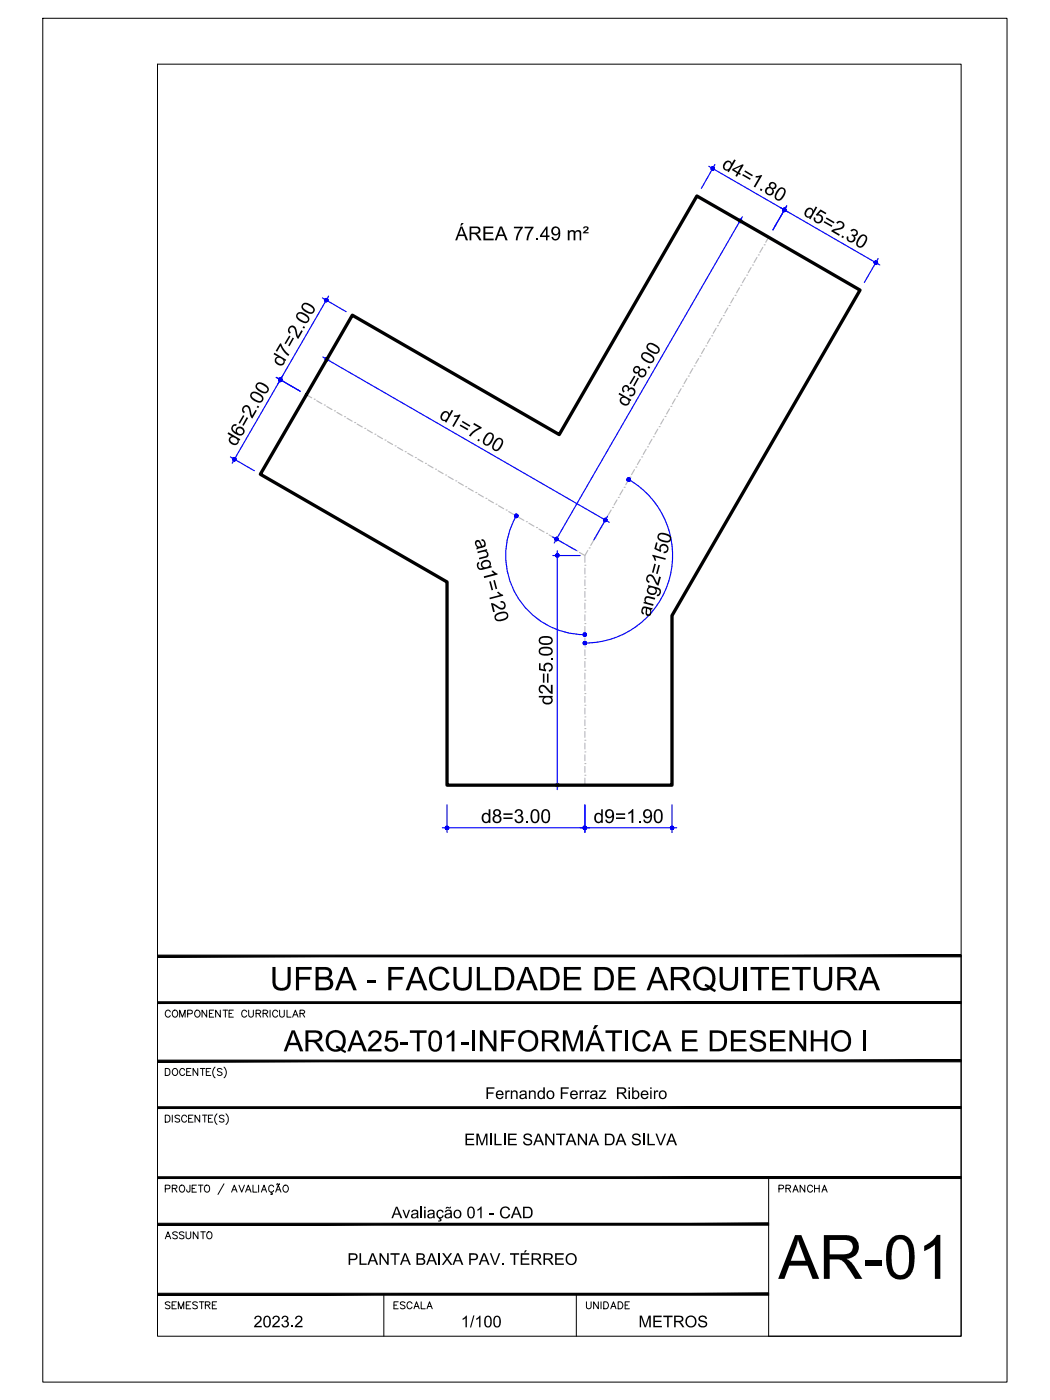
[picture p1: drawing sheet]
<svg xmlns="http://www.w3.org/2000/svg" width="229mm" height="305mm" viewBox="0 0 229 305" stroke-linecap="round" stroke-linejoin="round" font-family="sans-serif">
<!-- layer: ARQ_EIXO CINZA 04 -->
<g fill="none" stroke="#bababa" stroke-width=".25">
<path d="M162.6 59.9h.1M163.5 58.3l-.6 1.1M163.8 57.7h.1M164.8 56l-.6 1.2M165.1 55.5h.1M166.1 53.8l-.7 1.1M166.4 53.3h.1M167.3 51.6l-.6 1.1M151.1 79.7h.1M152.1 78.1l-.6 1M152.4 77.5h.1M153.4 75.9l-.7 1.1"/>
<path d="M153.7 75.3h.1M154.6 73.7l-.6 1.1M154.9 73.1h.1M155.9 71.5l-.6 1.1M156.2 70.9h.1M157.2 69.3l-.7 1.1M157.5 68.7h.1M158.5 67.1l-.7 1.1M158.7 66.5h.1M159.7 64.9l-.6 1.1M160 64.3h.1M161 62.7l-.6 1.1"/>
<path d="M161.3 62.1h.1M162.3 60.5l-.7 1.1M66.7 85.9l1.2 .7M68.4 86.9h.1M69 87.2l1.1 .7M70.6 88.2h.1M71.2 88.5l1.1 .7M72.8 89.5h.1M73.4 89.8l1.1 .6M75 90.7h.1M75.6 91.1l1.1 .6M77.2 92h.1"/>
<path d="M77.8 92.3l1.1 .7M79.4 93.3h.1M80 93.6l1.1 .6M81.6 94.5h.1M82.2 94.9l1.1 .6M83.8 95.8h.1M84.4 96.1l1.1 .7M86 97.1h.1M86.6 97.4l1.1 .6M88.2 98.3h.1M88.8 98.7l1.1 .6M90.4 99.6h.1"/>
<path d="M91 99.9l1.1 .7M139.7 99.5h.1M140.7 97.8l-.7 1.1M141 97.3h.1M141.9 95.6l-.6 1.1M142.2 95.1h.1M143.2 93.4l-.6 1.1M143.5 92.9h.1M144.5 91.2l-.7 1.1M144.8 90.7h.1M145.8 89l-.7 1.1M146 88.5h.1"/>
<path d="M147 86.8l-.6 1.1M147.3 86.3h.1M148.3 84.6l-.6 1.1M148.6 84.1h.1M149.6 82.4l-.7 1.1M149.9 81.9h.1M150.8 80.2l-.6 1.1M92.6 100.9h.1M93.2 101.2l1.1 .7M94.8 102.2h.1M95.4 102.5l1.1 .6M97 103.4h.1"/>
<path d="M97.6 103.8l1.1 .6M99.2 104.7h.1M99.8 105l1.1 .7M101.4 106h.1M101.9 106.3l1.1 .6M103.6 107.2h.1M104.1 107.6l1.1 .6M105.8 108.5h.1M106.3 108.8l1.1 .7M108 109.8h.1M108.5 110.1l1.1 .6M110.2 111h.1"/>
<path d="M110.7 111.4l1.1 .6M112.4 112.3h.1M112.9 112.6l1.1 .7M114.6 113.6h.1M115.1 113.9l1.1 .7M116.8 114.9h.1M117.3 115.2l1.1 .6M119 116.1h.1M119.5 116.5l1.1 .6M121.2 117.4h.1M121.8 117.7l1.1 .7M123.4 118.7h.1"/>
<path d="M124 119l1.1 .6M125.6 119.9h.1M128 119.8l-.7 1.1v1.5M128.3 119.3h.1M129.2 117.6l-.6 1.1M129.5 117.1h.1M130.5 115.4l-.6 1.1M130.8 114.9h.1M131.8 113.2l-.7 1.1M132.1 112.7h.1M133.1 111l-.7 1.1M133.3 110.5h.1"/>
<path d="M134.3 108.8l-.6 1.1M134.6 108.3h.1M135.6 106.6l-.6 1.1M135.9 106.1h.1M136.9 104.4l-.7 1.1M137.2 103.9h.1M138.1 102.2l-.6 1.1M138.4 101.7h.1M139.4 100l-.6 1.1M126.2 120.3l1.1 .6M127.3 138.3h.1M127.3 135.8h.1"/>
<path d="M127.3 133.2h.1M127.3 130.7h.1M127.3 128.1h.1M127.3 125.6h.1M127.3 123.1h.1M127.3 123.7v1.3M127.3 126.2v1.3M127.3 128.8v1.2M127.3 131.3v1.3M127.3 133.9v1.2M127.3 136.4v1.3M127.3 138.9v1.3"/>
<path d="M127.3 158.6h.1M127.3 156.1h.1M127.3 153.5h.1M127.3 151h.1M127.3 148.5h.1M127.3 145.9h.1M127.3 143.4h.1M127.3 140.8h.1M127.3 141.5v1.2M127.3 144v1.3M127.3 146.6v1.2M127.3 149.1v1.3"/>
<path d="M127.3 151.6v1.3M127.3 154.2v1.2M127.3 156.7v1.3M127.3 159.3v1.2M127.3 168.8h.1M127.3 166.2h.1M127.3 163.7h.1M127.3 161.2h.1M127.3 161.8v1.3M127.3 164.3v1.3M127.3 166.9v1.2M127.3 169.4v1.5"/>
</g>
<!-- layer: COTA AZUL -->
<g fill="none" stroke="#00f" stroke-width=".25">
<path d="M154.3 36.2l37.3 21.5M155.7 35.8l-3 5.2M160.3 47.6l5.2 3M161.6 47.2l-41 71M171.3 44.8l-3 5.2M191.2 56.3l-3 5.2M70.2 64.9l5.2 3M70.3 77.7l62.3 36M71.5 64.5l-11 19M71.7 77.3l-3 5.3M50.2 99.5l5.2 3M60.2 82.2l5.2 3"/>
<path d="M61.6 81.8l-11.1 19M112.4 112.3a17.3 17.3 0 0 0 15 25.9M120.3 116.9l5.2 2.9M121.3 119.9v52M132.3 112.4l-3 5.2M136.9 104.4a19.1 19.1 0 0 1 8.9 21.5 19.1 19.1 0 0 1-18.4 14.1M120.4 120.9h5.9M97.3 175.2v6M120.4 170.9h5.9M127.3 175.2v6M146.3 175.2v6M96.3 180.2h51"/>
</g>
<g fill="#00f" stroke="#00f" stroke-width=".22">
<path d="M70.8 78v.2h.4zM70.8 78.2h.4l-.4 .2zM70.8 78.4l.2 .1 .2-.3z"/>
<path d="M71.2 78.2l-.2 .3 .2 .1zM71.2 78.2l.1 .3-.1 .1zM71.2 78.2l.1 .3 .2-.1z"/>
<path d="M71.2 78.2l.3 .2v-.2zM71.2 78.2l.3-.2v.2zM71.3 77.9l-.1 .3 .3-.2z"/>
<path d="M71.2 77.9v.3l.1-.3zM71 77.9h.2v.3zM71 77.9l-.2 .1 .4 .2z"/>
<path d="M131.8 113.2l.3 .2 .1-.2zM131.8 113.2l.3-.2 .1 .2zM132 112.9l-.2 .3 .3-.2z"/>
<path d="M131.8 112.8v.4l.2-.3zM131.6 112.9l.2-.1v.4zM131.6 112.9l-.2 .1 .4 .2z"/>
<path d="M131.4 113v.2h.4zM131.4 113.2h.4l-.4 .2zM131.4 113.4l.2 .1 .2-.3z"/>
<path d="M131.8 113.2l-.2 .3 .2 .1zM131.8 113.2l.2 .3-.2 .1zM131.8 113.2l.2 .3 .1-.1z"/>
<path d="M121.2 120.6l.1 .3v-.3zM121.2 120.6l.1 .3-.3-.2zM121 120.7v.2h.3z"/>
<path d="M121 120.9v.2l.3-.2zM121 121.1l.3-.2-.1 .3zM121.3 120.9l-.1 .3 .1 .1z"/>
<path d="M121.3 120.9v.4l.2-.1zM121.3 120.9l.4 .2-.2 .1zM121.3 120.9l.4 .2v-.2z"/>
<path d="M121.3 120.9h.4v-.2zM121.5 120.6l.2 .1-.4 .2zM121.3 120.6v.3l.2-.3z"/>
<path d="M121.3 170.9v.4l.2-.1zM121.3 170.9l.4 .2-.2 .1zM121.3 170.9l.4 .2v-.2z"/>
<path d="M121.3 170.9h.4v-.2zM121.5 170.6l.2 .1-.4 .2zM121.3 170.6v.3l.2-.3z"/>
<path d="M121.2 170.6l.1 .3v-.3zM121.2 170.6l.1 .3-.3-.2zM121 170.7v.2h.3z"/>
<path d="M121 170.9v.2l.3-.2zM121 171.1l.3-.2-.1 .3zM121.3 170.9l-.1 .3 .1 .1z"/>
<path d="M121.2 117.3l-.3 .4h.3zM121.2 117.3l.1 .4h-.1zM121.2 117.3l.1 .4 .2-.1z"/>
<path d="M121.2 117.3l.3 .3v-.3zM121.2 117.3l.3-.1v.1zM121.3 117.1l-.1 .2 .3-.1z"/>
<path d="M121.2 117v.3l.1-.2zM120.9 117.1l.3-.1v.3zM120.8 117.2l.4 .1-.3-.2z"/>
<path d="M120.8 117.2v.1h.4zM120.8 117.3h.4l-.4 .3zM120.8 117.6l.1 .1 .3-.4z"/>
<path d="M161.2 47.7v.4l.1-.3zM161 47.8l.2-.1v.4zM160.8 47.9l.4 .2-.2-.3z"/>
<path d="M160.8 47.9v.2h.4zM160.8 48.1h.4l-.4 .2zM160.8 48.3l.2 .1 .2-.3z"/>
<path d="M161.2 48.1l-.2 .3 .2 .1zM161.2 48.1l.1 .3-.1 .1zM161.2 48.1l.1 .3 .2-.1z"/>
<path d="M161.2 48.1l.3 .2v-.2zM161.2 48.1l.3-.2v.2zM161.3 47.8l-.1 .3 .3-.2z"/>
<path d="M154.9 36.5l-.1 .2h.4zM154.8 36.7h.4l-.3 .2zM154.9 36.9l.1 .1 .2-.3z"/>
<path d="M155.2 36.7l-.2 .3 .2 .1zM155.2 36.7l.2 .3-.2 .1zM155.2 36.7l.2 .3 .1-.1z"/>
<path d="M155.2 36.7l.3 .2v-.2zM155.2 36.7l.3-.2v.2zM155.4 36.4l-.2 .3 .3-.2z"/>
<path d="M155.2 36.3v.4l.2-.3zM155 36.4l.2-.1v.4zM154.9 36.5l.3 .2-.2-.3z"/>
<path d="M170.8 45.7l.3 .2 .1-.2zM170.8 45.7l.3-.2 .1 .2zM170.9 45.4l-.1 .3 .3-.2z"/>
<path d="M170.8 45.3v.4l.1-.3zM170.6 45.4l.2-.1v.4zM170.6 45.4l-.2 .1 .4 .2z"/>
<path d="M170.4 45.5v.2h.4zM170.4 45.7h.4l-.4 .2zM170.4 45.9l.2 .1 .2-.3z"/>
<path d="M170.8 45.7l-.2 .3 .2 .1zM170.8 45.7l.1 .3-.1 .1zM170.8 45.7l.1 .3 .2-.1z"/>
<path d="M170.4 45.5v.2h.4zM170.4 45.7h.4l-.4 .2zM170.4 45.9l.2 .1 .2-.3z"/>
<path d="M170.8 45.7l-.2 .3 .2 .1zM170.8 45.7l.1 .3-.1 .1zM170.8 45.7l.1 .3 .2-.1z"/>
<path d="M170.8 45.7l.3 .2 .1-.2zM170.8 45.7l.3-.2 .1 .2zM170.9 45.4l-.1 .3 .3-.2z"/>
<path d="M170.8 45.3v.4l.1-.3zM170.6 45.4l.2-.1v.4zM170.6 45.4l-.2 .1 .4 .2z"/>
<path d="M190.7 57.2l.3 .2 .1-.2zM190.7 57.2l.3-.2 .1 .2zM190.9 56.9l-.2 .3 .3-.2z"/>
<path d="M190.7 56.8v.4l.2-.3zM190.5 56.9l.2-.1v.4zM190.5 56.9l-.1 .1 .3 .2z"/>
<path d="M190.4 57l-.1 .2h.4zM190.3 57.2h.4l-.3 .2zM190.4 57.4l.1 .1 .2-.3z"/>
<path d="M190.7 57.2l-.2 .3 .2 .1zM190.7 57.2l.2 .3-.2 .1zM190.7 57.2l.2 .3 .1-.1z"/>
<path d="M61 82.3v.4l.2-.4zM60.8 82.3h.2v.4zM60.8 82.3l-.1 .2 .3 .2z"/>
<path d="M60.7 82.5v.2h.3zM60.7 82.7h.3l-.3 .1zM60.7 82.8l.1 .2 .2-.3z"/>
<path d="M61 82.7l-.2 .3 .2 .1zM61 82.7l.2 .3-.2 .1zM61 82.7l.2 .3 .1-.2z"/>
<path d="M61 82.7l.3 .1 .1-.1zM61 82.7l.3-.2 .1 .2zM61.2 82.3l-.2 .4 .3-.2z"/>
<path d="M51.1 100l-.3 .3 .3 .1zM51.1 100l.1 .3-.1 .1zM51.1 100l.1 .3 .2-.1z"/>
<path d="M51.1 100l.3 .2v-.2zM51.1 100l.3-.2v.2zM51.2 99.7l-.1 .3 .3-.2z"/>
<path d="M51.1 99.6v.4l.1-.3zM50.8 99.7l.3-.1v.4zM50.8 99.7l-.1 .1 .4 .2z"/>
<path d="M50.7 99.8v.2h.4zM50.7 100h.4l-.4 .2zM50.7 100.2l.1 .1 .3-.3z"/>
<path d="M61 82.7l-.2 .3 .2 .1zM61 82.7l.2 .3-.2 .1zM61 82.7l.2 .3 .1-.2z"/>
<path d="M61 82.7l.3 .1 .1-.1zM61 82.7l.3-.2 .1 .2zM61.2 82.3l-.2 .4 .3-.2z"/>
<path d="M61 82.3v.4l.2-.4zM60.8 82.3h.2v.4zM60.8 82.3l-.1 .2 .3 .2z"/>
<path d="M60.7 82.5v.2h.3zM60.7 82.7h.3l-.3 .1zM60.7 82.8l.1 .2 .2-.3z"/>
<path d="M71 65v.4l.2-.4zM70.9 65h.1v.4zM70.7 65.2l.3 .2-.1-.4z"/>
<path d="M70.7 65.2v.2h.3zM70.7 65.4h.3l-.3 .1zM70.7 65.5l.2 .2 .1-.3z"/>
<path d="M71 65.4l-.1 .3h.1zM71 65.4l.2 .3h-.2zM71 65.4l.2 .3 .2-.2z"/>
<path d="M71 65.4l.4 .1v-.1zM71 65.4l.4-.2v.2zM71.2 65l-.2 .4 .4-.2z"/>
<path d="M127.3 180.2h.4l-.1-.2zM127.5 179.9l.1 .1-.3 .2zM127.3 179.9v.3l.2-.3z"/>
<path d="M127.1 179.9l.2 .3v-.3zM127.1 179.9l.2 .3-.3-.2zM127 180v.2h.3z"/>
<path d="M127 180.2v.2l.3-.2zM127 180.4l.3-.2-.2 .4zM127.3 180.2l-.2 .4h.2z"/>
<path d="M127.3 180.2v.4h.2zM127.3 180.2l.3 .2-.1 .2zM127.3 180.2l.3 .2 .1-.2z"/>
<path d="M96.9 180.2l.1 .2 .3-.2zM97 180.4l.3-.2-.2 .4zM97.3 180.2l-.2 .4h.2z"/>
<path d="M97.3 180.2v.4h.2zM97.3 180.2l.4 .2-.2 .2zM97.3 180.2l.4 .2v-.2z"/>
<path d="M97.3 180.2h.4v-.2zM97.5 179.9l.2 .1-.4 .2zM97.3 179.9v.3l.2-.3z"/>
<path d="M97.1 179.9l.2 .3v-.3zM97 180l.1-.1 .2 .3zM97 180l-.1 .2h.4z"/>
<path d="M146.3 180.2h.4l-.1-.2zM146.5 179.9l.1 .1-.3 .2zM146.3 179.9v.3l.2-.3z"/>
<path d="M146.1 179.9l.2 .3v-.3zM146.1 179.9l.2 .3-.3-.2zM146 180v.2h.3z"/>
<path d="M146 180.2v.2l.3-.2zM146 180.4l.3-.2-.2 .4zM146.3 180.2l-.2 .4h.2z"/>
<path d="M146.3 180.2v.4h.2zM146.3 180.2l.3 .2-.1 .2zM146.3 180.2l.3 .2 .1-.2z"/>
<path d="M127 180.2v.2l.3-.2zM127 180.4l.3-.2-.2 .4zM127.3 180.2l-.2 .4h.2z"/>
<path d="M127.3 180.2v.4h.2zM127.3 180.2l.3 .2-.1 .2zM127.3 180.2l.3 .2 .1-.2z"/>
<path d="M127.3 180.2h.4l-.1-.2zM127.5 179.9l.1 .1-.3 .2zM127.3 179.9v.3l.2-.3z"/>
<path d="M127.1 179.9l.2 .3v-.3zM127.1 179.9l.2 .3-.3-.2zM127 180v.2h.3z"/>
<path d="M112.4 111.9v.4l.2-.3zM112.2 112l.2-.1v.4zM112.2 112l-.1 .1 .3 .2z"/>
<path d="M112.1 112.1l-.1 .2h.4zM112 112.3h.4l-.3 .2zM112.1 112.5l.1 .1 .2-.3z"/>
<path d="M112.4 112.3l-.2 .3 .2 .1zM112.4 112.3l.2 .3-.2 .1zM112.4 112.3l.2 .3 .1-.1z"/>
<path d="M112.4 112.3l.3 .2 .1-.2zM112.4 112.3l.3-.2 .1 .2zM112.6 112l-.2 .3 .3-.2z"/>
<path d="M127.3 138.2h.4l-.1-.2zM127.5 137.8l.1 .2-.3 .2zM127.3 137.8v.4l.2-.4z"/>
<path d="M127.1 137.8l.2 .4v-.4zM127 138l.1-.2 .2 .4zM127 138v.2h.3z"/>
<path d="M127 138.2v.1l.3-.1zM127 138.3l.3-.1-.2 .3zM127.3 138.2l-.2 .3 .2 .1z"/>
<path d="M127.3 138.2v.4l.2-.1zM127.3 138.2l.3 .1-.1 .2zM127.3 138.2l.3 .1 .1-.1z"/>
<path d="M127 140v.2l.3-.2zM127 140.2l.3-.2-.2 .3zM127.3 140l-.2 .3 .2 .1z"/>
<path d="M127.3 140v.4l.2-.1zM127.3 140l.3 .2-.1 .1zM127.3 140l.3 .2 .1-.2z"/>
<path d="M127.3 140h.4l-.1-.2zM127.5 139.7l.1 .1-.3 .2zM127.3 139.7v.3l.2-.3z"/>
<path d="M127.1 139.7l.2 .3v-.3zM127.1 139.7l.2 .3-.3-.2zM127 139.8v.2h.3z"/>
<path d="M136.5 104.2v.2h.4zM136.5 104.4h.4l-.4 .2zM136.5 104.6l.2 .1 .2-.3z"/>
<path d="M136.9 104.4l-.2 .3 .2 .1zM136.9 104.4l.2 .3-.2 .1zM136.9 104.4l.2 .3 .1-.1z"/>
<path d="M136.9 104.4l.3 .2v-.2zM136.9 104.4l.3-.2v.2zM137.1 104.1l-.2 .3 .3-.2z"/>
<path d="M136.9 104v.4l.2-.3zM136.7 104.1l.2-.1v.4zM136.7 104.1l-.2 .1 .4 .2z"/>
</g>
<!-- layer: 0 -->
<path d="M76.7 68.6l45.1 26 29.9-51.9 35.5 20.5-40.9 70.8v36.9h-49v-44.2l-40.6-23.4z" fill="none" stroke="#000" stroke-width=".72"/>
<!-- layer: MRG_EXTERNA -->
<path d="M9.3 4h209.9v296.9h-209.9z" fill="none" stroke="#000" stroke-width=".22"/>
<!-- layer: MRG_INTERNA -->
<path d="M34.3 14h175v276.9h-175z" fill="none" stroke="#000" stroke-width=".22"/>
<!-- layer: SIMB_01 -->
<g fill="#000" stroke="#000" stroke-width=".22">
<path d="M34.3 218.1v.4l175-.4zM34.3 218.5l175-.4v.4z"/>
<path d="M34.3 207.9v.4l175-.4zM34.3 208.3l175-.4v.4z"/>
<path d="M34.3 230.8v.4l175-.4zM34.3 231.2l175-.4v.4z"/>
<path d="M34.3 256.2v.4l175-.4zM34.3 256.6l175-.4v.4z"/>
<path d="M34.3 241v.3l175-.3zM34.3 241.3l175-.3v.3z"/>
<path d="M34.3 266.3v.4l133-.4zM34.3 266.7l133-.4v.4z"/>
<path d="M34.3 282h133v-.4zM34.3 281.6h133l-133 .4z"/>
</g>
<g fill="none" stroke="#000" stroke-width=".22">
<path d="M45 219.9v1.5l-1-1.5v1.5M46.5 219.9h-.9v1.5h.9M48 219.9v1.5l-1.1-1.5v1.5M48.6 219.9h1M49.1 219.9v1.5M50.8 219.9h-.9v1.5h.9M54.1 219.9v1.1l.5 .4h.3l.3-.4v-1.1M58.8 219.9v1.5M60.9 219.9v1.1l.4 .4 .5-.2 .1-1.3M62.5 219.9v1.5h.9M209.3 208.1v82.8h-42v-34.5M36 232.6h.5a.82 .82 0 0 1 .5 .8 .82 .82 0 0 1-.5 .7h-.5z"/>
<path d="M37.1 220.3a.56 .56 0 0 0-.7-.4 .56 .56 0 0 0-.4 .6 .63 .63 0 0 0 .2 .8 .63 .63 0 0 0 .9-.2M37.7 220.1a.72 .72 0 0 1 1 .2 .72 .72 0 0 1-.3 1.1 .72 .72 0 0 1-.9-.4 .72 .72 0 0 1 .2-.9zM37.7 232.8a.72 .72 0 0 1 1 .2 .72 .72 0 0 1-.3 1.1 .72 .72 0 0 1-.9-.4 .72 .72 0 0 1 .2-.9zM39.1 221.4v-1.5l.6 1.5 .6-1.5v1.5M40.2 233a.56 .56 0 0 0-.6-.4 .56 .56 0 0 0-.5 .6 .63 .63 0 0 0 .3 .8 .63 .63 0 0 0 .8-.2M40.6 233.3h.6M40.9 220.7l.9-.1v-.5l-.3-.2h-.6v1.5M41.6 232.6h-1v1.5h1M42.7 220a.71 .71 0 0 1 .9 .7 .71 .71 0 0 1-.9 .7l-.3-.5v-.4zM43.1 232.6v1.5l-1.1-1.5v1.5M43.6 232.6h1M44.1 232.6v1.5"/>
<path d="M44.9 233.3h.6M45.6 220.6h.5M45.9 232.6h-1v1.5h1M46.8 232.3a1.57 1.57 0 0 0 0 2.4M48.3 232.8l-.3-.2-.7 .2 .2 .4 .5 .2 .3 .3v.2l-.3 .2-.7-.2M48.8 232.3a1.57 1.57 0 0 1 0 2.4M49.9 220.6h.5M53.7 220.3a.56 .56 0 0 0-.6-.4 .56 .56 0 0 0-.5 .6 .63 .63 0 0 0 .3 .8 .63 .63 0 0 0 .8-.2M55.8 220.6h.8l.2-.4-.4-.3h-.6v1.5M56.3 220.6l.5 .8M57.3 220.6h.8l.2-.4-.4-.3h-.6v1.5M57.8 220.6l.5 .8"/>
<path d="M60.5 220.3a.56 .56 0 0 0-.7-.4 .56 .56 0 0 0-.4 .6 .63 .63 0 0 0 .2 .8 .63 .63 0 0 0 .9-.2M63.7 221.4l.6-1.5 .6 1.5M65.3 220.6h.9l.1-.4-.3-.3h-.7v1.5M65.8 220.6l.5 .8M36 242.8h.5a.82 .82 0 0 1 .5 .7 .82 .82 0 0 1-.5 .8h-.5zM36 258.8l.9-.1 .1-.6-1-.1v1.5M37.5 258.7l1-.1v-.5l-1-.1v1.5M37.5 242.8v1.5M38 258.7l.5 .8M39.1 243l-.3-.2-.7 .2 .2 .4 .7 .3 .1 .2v.2l-.3 .2-.7-.2M39.2 258.2a.72 .72 0 0 1 1 .2 .72 .72 0 0 1-.3 1.1 .72 .72 0 0 1-.9-.4 .72 .72 0 0 1 .2-.9zM40.6 243.2a.56 .56 0 0 0-.6-.4 .56 .56 0 0 0-.5 .6 .63 .63 0 0 0 .3 .8 .63 .63 0 0 0 .8-.2"/>
<path d="M41.1 243.5h.6M41.4 258l-.1 1.4-.4 .1-.2-.1-.1-.4M41.8 258.7h.6M42 242.8h-.9v1.5h.9M42.8 258h-1v1.5h1M43.2 258h1M43.5 242.8v1.5l-1-1.5v1.5M43.7 258v1.5M44.1 242.8h1M44.6 242.8v1.5M44.6 258.2a.63 .63 0 0 1 .8-.1 .63 .63 0 0 1 .2 .9 .57 .57 0 0 1-.5 .6 .57 .57 0 0 1-.6-.6zM45.4 243.5h.5"/>
<path d="M46.3 242.8h-.9v1.5h.9M47.2 242.5a1.57 1.57 0 0 0 0 2.3M48.8 243l-.4-.2-.6 .2 .1 .4 .7 .3 .2 .2v.2l-.4 .2-.6-.2M48.8 257.7l-1.3 2.4M49.2 242.5a1.57 1.57 0 0 1 0 2.3M50.4 259.5l.6-1.5 .6 1.5M50.7 259h.7M52 258l.6 1.5 .6-1.5M53.5 259.5l.6-1.5 .6 1.5M53.7 259h.7M55.1 258v1.5h.9M56.3 258v1.5"/>
<path d="M56.9 259.5l.6-1.5 .5 1.5M57.1 259h.7M59.1 259.5v.3l.2 .2h-.4M59.6 258.4a.6 .6 0 0 0-.9-.3 .6 .6 0 0 0-.2 .9 .54 .54 0 0 0 .4 .5 .54 .54 0 0 0 .7-.3M60 259.5l.6-1.5 .6 1.5M60.2 259h.8M60.3 257.8l-.1 .1M60.3 257.8h.2M60.5 257.8l.1 .1M60.6 257.9h.2M60.9 257.7l-.1 .2M61.8 258.2a.72 .72 0 0 1 1 .2 .72 .72 0 0 1-.3 1.1 .72 .72 0 0 1-.9-.4 .72 .72 0 0 1 .2-.9z"/>
<path d="M83.6 281.8v9.1M125.5 281.8v9.1"/>
</g>
<text font-size="13.3" x="169.5" y="278.4">AR-01</text>
<text font-size="7.1" x="58.8" y="215.6">UFBA - FACULDADE DE ARQUITETURA</text>
<text font-size="6.4" x="61.8" y="228.9">ARQA25-T01-INFORMÁTICA E DESENHO I</text>
<g font-size="4.4">
<text x="168.3" y="260.7">PRANCHA</text>
<text x="34.9" y="270.9">ASSUNTO</text>
<text x="34.9" y="286.1">SEMESTRE</text>
<text x="84.7" y="286.1">ESCALA</text>
<text x="126.3" y="286.1">UNIDADE</text>
</g>
<g font-size="4.2">
<text x="156.9" y="36.5" transform="rotate(30 156.9 36.5)">d4=1.80</text>
<text x="174.7" y="46.7" transform="rotate(30 174.7 46.7)">d5=2.30</text>
<text x="99.1" y="52.3">ÁREA 77.49 m²</text>
<text x="61.3" y="80.1" transform="rotate(-60 61.3 80.1)">d7=2.00</text>
<text x="136.4" y="88.8" transform="rotate(-60 136.4 88.8)">d3=8.00</text>
<text x="95.4" y="91" transform="rotate(30 95.4 91)">d1=7.00</text>
<text x="51.3" y="97.4" transform="rotate(-60 51.3 97.4)">d6=2.00</text>
<text x="103.3" y="117.6" transform="rotate(75 103.3 117.6)">ang1=120</text>
<text x="141.5" y="134.4" transform="rotate(-75 141.5 134.4)">ang2=150</text>
<text x="120.3" y="153.5" transform="rotate(-90 120.3 153.5)">d2=5.00</text>
<text x="104.7" y="179.2">d8=3.00</text>
<text x="129.2" y="179.2">d9=1.90</text>
</g>
<g font-size="3.5">
<text x="105.6" y="239.3">Fernando Ferraz Ribeiro</text>
<text x="101.1" y="249.3">EMILIE SANTANA DA SILVA</text>
<text x="85.2" y="265.2">Avaliação 01 - CAD</text>
<text x="75.6" y="275.4">PLANTA BAIXA PAV. TÉRREO</text>
<text x="55.2" y="289">2023.2</text>
<text x="100.3" y="289">1/100</text>
<text x="139" y="289">METROS</text>
</g>
</svg>
